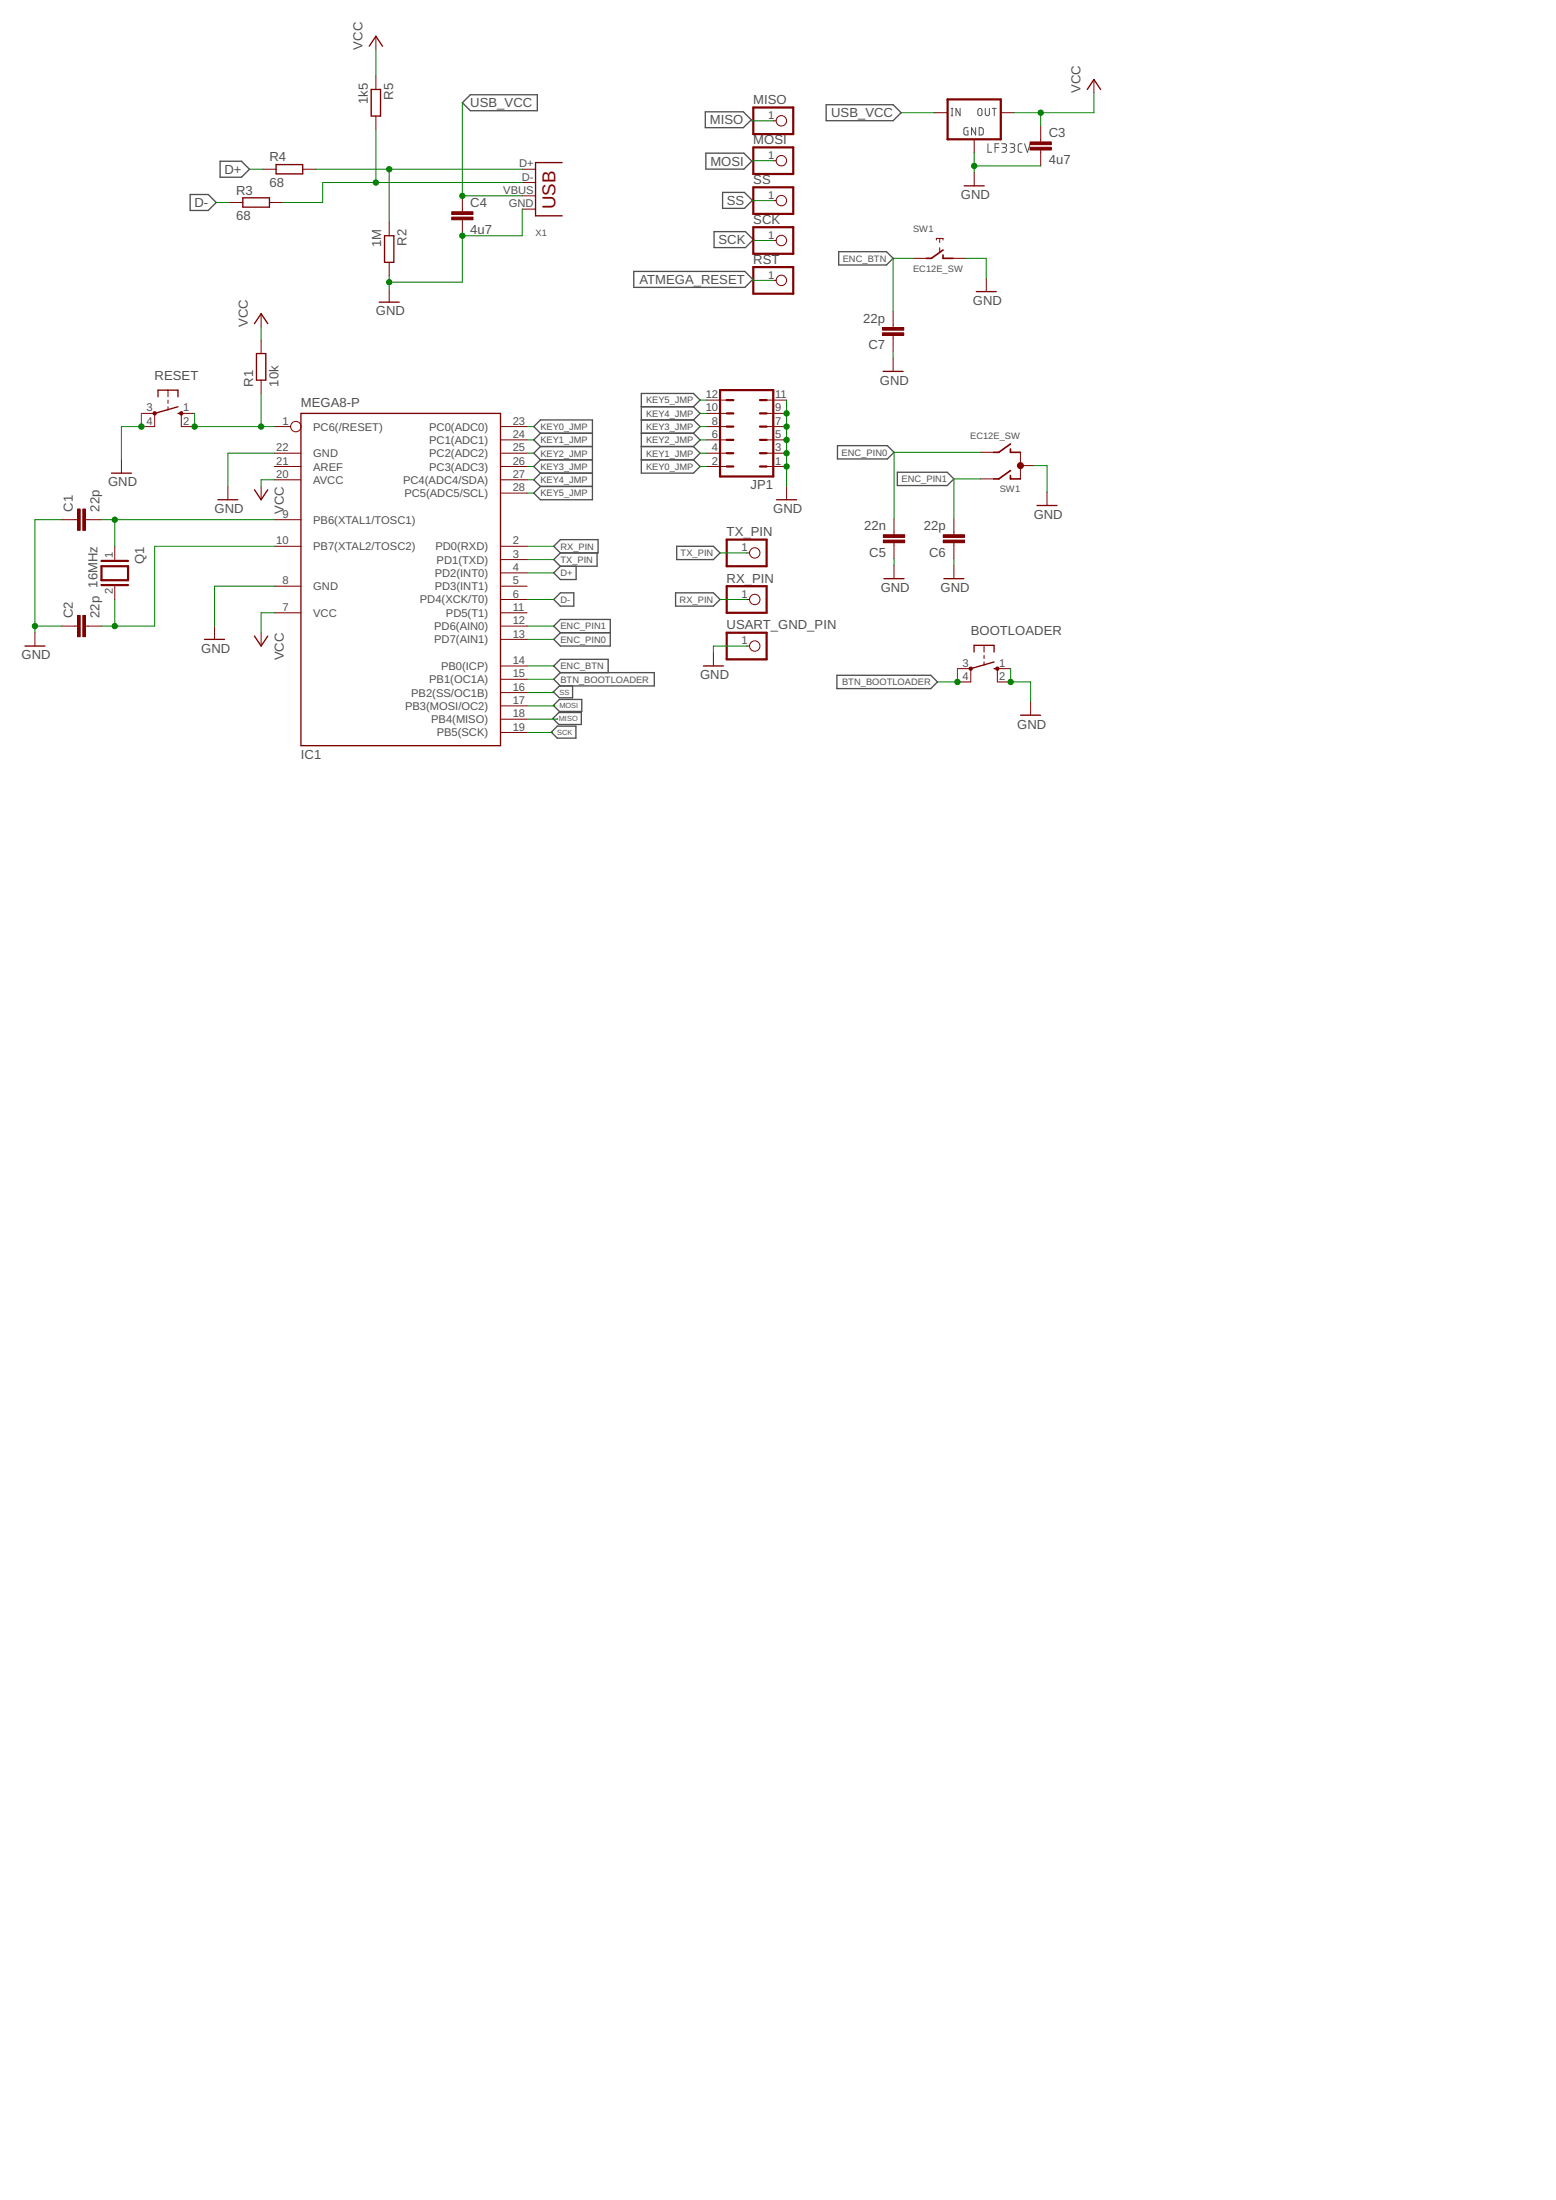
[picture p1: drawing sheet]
<svg xmlns="http://www.w3.org/2000/svg" width="297mm" height="420mm" viewBox="0 0 297 420" stroke-linecap="round" stroke-linejoin="round" font-family="sans-serif">
<g fill="none" stroke="#505050" stroke-width=".19">
<path d="M181.6 22.1h.3M181.6 20.7h.3M181.8 20.7v1.4M183.3 20.7v1.4l-.8-1.4v1.4M184.8 24.4h-.6l-.2 .2v.9l.2 .3h.6v-.8h-.2M186.2 24.4v1.4l-.7-1.4v1.4M186.8 20.8l.3-.1 .2 .1 .2 .9a.39 .39 0 0 1-.4 .4 .39 .39 0 0 1-.4-.4zM186.9 24.4h.6l.2 .2v.9l-.2 .3h-.6zM188.1 20.7v1a.39 .39 0 0 0 .4 .4 .39 .39 0 0 0 .4-.4v-1M188.6 27.5v1.6h.7M189.4 20.7h.8M189.8 20.7v1.4"/>
<path d="M189.9 28.2h.8M190.7 27.5h-.8v1.6M191.2 27.5h.6a.36 .36 0 0 1 .4 .3 .36 .36 0 0 1-.4 .4h-.4M191.7 28.2a.46 .46 0 0 1 .5 .4 .46 .46 0 0 1-.5 .5h-.5M192.8 27.5h.6a.36 .36 0 0 1 .3 .3 .36 .36 0 0 1-.3 .4h-.4M193.3 28.2a.46 .46 0 0 1 .4 .4 .46 .46 0 0 1-.4 .5h-.5M195.1 27.5h-.5l-.2 .3v1.1l.2 .1 .5 .1M195.6 27.5l.5 1.6 .6-1.6"/>
</g>
<g fill="none" stroke="#505050" stroke-width=".25">
<path d="M88.3 19.6l1.5-1.5h12.8v3h-12.8zM36.3 37.1h3.5l1.5 1.6-1.5 1.5h-3.5zM42 30.8h4.1l1.5 1.5-1.5 1.5h-4.1zM134.6 21.4h7.3l1.5 1.5-1.5 1.5h-7.3zM134.7 29.3h7.3l1.5 1.5-1.5 1.5h-7.3zM137.9 36.7h4.2l1.5 1.6-1.5 1.5h-4.2zM157.7 20h12.8l1.5 1.5-1.5 1.6h-12.8zM121 51.8h21.2l1.5 1.6-1.5 1.5h-21.2zM136.3 44.2h6l1.5 1.6-1.5 1.5h-6zM160.1 48.1h9.1l1.3 1.2-1.3 1.3h-9.1zM122.4 77.7h10M132.4 77.7l1.2-1.3-1.2-1.3h-10v15.3h10l1.2-1.3-1.2-1.3"/>
<path d="M132.4 77.7l1.2 1.3-1.2 1.2M103.2 82.7l-1.3-1.2 1.3-1.3h9.9v15.2h-9.9l-1.3-1.2 1.3-1.3M103.2 92.9h9.9M103.2 90.4l-1.3 1.2 1.3 1.3M103.2 90.4h9.9M103.2 87.8l-1.3 1.3 1.3 1.3M103.2 87.8h9.9M103.2 82.7h9.9M103.2 85.3l-1.3 1.3 1.3 1.2M103.2 85.3h9.9M103.2 82.7l-1.3 1.3 1.3 1.3M122.4 80.2h10"/>
<path d="M122.4 87.8h10M122.4 82.7h10M122.4 85.3h10M132.4 80.2l1.2 1.3-1.2 1.2M132.4 82.7l1.2 1.3-1.2 1.3M132.4 85.3l1.2 1.3-1.2 1.2M159.9 85.1h9.5l1.3 1.3-1.3 1.3h-9.5zM171.3 90.2h9.5l1.3 1.3-1.3 1.2h-9.5zM105.7 114.5l1.3-1.3h2.5v2.6h-2.5zM105.7 119.6l1.3-1.3h9.5v5.1h-9.5l-1.3-1.3 1.3-1.3zM105.7 104.3l1.3-1.2h7.2v2.5h-7.2zM107 108.1l-1.3 1.3 1.3 1.3h3v-2.6"/>
<path d="M107 105.6l-1.3 1.3 1.3 1.2M114 105.6v2.5h-7M129 113.2h7.2l1.3 1.3-1.3 1.3h-7.2zM129.2 104.3h7l1.3 1.3-1.3 1.3h-7zM105.5 137.2l1.2-1.1h4.3v2.3h-4.3zM105.6 134.7l1.2-1.1h4.3v2.3h-4.3zM106.4 138.7h3.5v2.3h-3.5l-1.2-1.2zM107 120.8h9.5M107 128.5l-1.3-1.3 1.3-1.3h9.1v2.6M107 128.5h17.9v2.5h-18.1l-1.2 1.1 1.2 1.2h2.5v-2.3M107 128.5l-1.3 1.2 1.3 1.3M159.8 129h17.9l1.3 1.2-1.3 1.3h-17.9z"/>
</g>
<g fill="none" stroke="#800000" stroke-width=".25">
<path d="M70.5 8.8l1.3-1.9 1.2 1.9M70.9 17.1h1.7v5.1h-1.7zM207.6 17.1l1.2-1.9 1.3 1.9M46.4 37.8h5v1.8h-5zM52.7 31.4h5.1v1.8h-5.1zM107.3 31.1h-5.1v10.1h5.1M184.1 35.5h3.8M72.4 57.7h3.8M73.4 45h1.8v5.1h-1.8zM186.4 55.7h3.8M30.2 75.8v-1.3h3.8v1.3M34 79h.6"/>
<path d="M34 77.7l-4.5 1.3M48.6 61.8l1.2-1.9 1.3 1.9M49 67.5h1.7v5.1h-1.7zM57.4 79h38.1v63.4h-38.1zM168.6 70.9h3.8M21.3 90.4h3.8M41.6 95.4h3.8M48.6 93.5l1.2 1.9 1.3-1.9M148.3 95.4h3.8M198 96.5h3.8M168.8 110.5h3.8M180.2 110.5h3.8"/>
<path d="M4.8 123.4h3.8M39.1 122.1h3.8M48.6 121.5l1.2 1.9 1.3-1.9M134.3 127.2h3.8M185.9 124.5v-1.2h3.9v1.2M189.8 127.7h.6M189.8 126.4l-4.5 1.3M194.8 136.6h3.8"/>
</g>
<g fill="none" stroke="#800000" stroke-width=".19">
<path d="M71.8 6.9v2.6M71.8 14.5v2.6M208.8 15.2v2.5M43.8 38.7h2.6M50.2 32.3h2.5M51.4 38.7h2.6M57.8 32.3h2.5M71.8 22.2v2.5M88.3 37.4v3M99.7 32.3h2.5M99.7 34.9h2.5M99.7 37.4h2.5"/>
<path d="M99.7 39.9h2.5M147.6 23.1h.6M147.6 30.7h.6M147.6 38.3h.6M178.4 21.5h2.5M186 26.6v2.5M186 33v2.5M191.1 21.5h2.5M198.7 24.1v3M198.7 28.6v3.1M49.8 59.9v2.5M74.3 42.5v2.5"/>
<path d="M74.3 50.1v2.5M74.3 55.2v2.5M88.3 42v3M147.6 45.9h.6M147.6 53.6h.6M170.5 59.5v3M174.3 49.3h2.5M178.8 45.8v-.3h1.2v.3M179.4 45.5v.8M179.4 47.3v.8M181.9 49.3h2.6M188.3 53.1v2.6"/>
<path d="M27 79h2.5v2.5h-2.5M32.1 74.5v1.3M32.1 76.4v.6M32.1 77.7v.6M37.1 79h-2.5v2.5h2.5M49.8 65v2.5M49.8 72.6v2.5M134.9 79h3.8M134.9 76.4h3.8M146.3 79h3.9M146.3 76.4h3.9M170.5 64.1v3"/>
<path d="M170.5 68.4v2.5M11.7 99.3h3.1M16.3 99.3h3.1M23.2 87.8v2.6M43.5 92.9v2.5M49.8 92.9v2.5M52.4 99.3h5M52.4 86.6h5M52.4 89.1h5M52.4 91.6h5M52.4 81.5h3.1M95.5 86.6h5.1"/>
<path d="M95.5 89.1h5.1M95.5 91.6h5.1M95.5 94.2h5.1M95.5 84h5.1M95.5 81.5h5.1M134.9 86.6h3.8M134.9 89.1h3.8M134.9 84h3.8M134.9 81.5h3.8M146.3 86.6h3.9M146.3 89.1h3.9M146.3 84h3.9"/>
<path d="M146.3 81.5h3.9M150.2 92.9v2.5M170.7 99.1v3M182.1 99.1v3M187.2 91.5h2.5M187.2 86.4h2.5M194.8 86.4v5.1M194.8 88.9h2.5M199.9 94v2.5M11.7 119.6h3.1M16.3 119.6h3.1M21.9 104.3v2.6"/>
<path d="M21.9 112v2.5M41 119.6v2.5M52.4 104.3h5M52.4 112h5M52.4 117h5M95.5 104.3h5.1M95.5 112h5.1M95.5 117h5.1M95.5 119.6h5.1M95.5 114.5h5.1M95.5 109.4h5.1M95.5 106.9h5.1"/>
<path d="M142.5 114.5h.6M142.5 105.6h.6M170.7 103.7v3M170.7 108v2.5M182.1 103.7v3M182.1 108v2.5M6.7 120.8v2.6M49.8 120.8v2.6M95.5 139.9h5.1M95.5 137.4h5.1M95.5 134.8h5.1M95.5 132.3h5.1"/>
<path d="M95.5 129.7h5.1M95.5 127.2h5.1M95.5 122.1h5.1M136.2 124.7v2.5M142.5 123.4h.6M182.8 127.7h2.5v2.5h-2.5M187.9 123.3v1.2M187.9 125.2v.6M187.9 126.4v.7M192.9 127.7h-2.5v2.5h2.5M196.7 134v2.6"/>
<circle cx="149.2" cy="38.3" r=".99"/>
<circle cx="149.2" cy="30.7" r=".99"/>
<circle cx="149.2" cy="23.1" r=".99"/>
<circle cx="149.2" cy="45.9" r=".99"/>
<circle cx="149.2" cy="53.6" r=".99"/>
<circle cx="56.5" cy="81.5" r=".99"/>
<circle cx="144.1" cy="105.6" r=".99"/>
<circle cx="144.1" cy="114.5" r=".99"/>
<circle cx="144.1" cy="123.4" r=".99"/>
</g>
<g fill="none" stroke="#800000" stroke-width=".42">
<path d="M180.9 19h10.2v7.6h-10.2zM143.8 20.5h7.6v5.1h-7.6zM143.8 28.2h7.6v5h-7.6zM143.8 35.8h7.6v5.1h-7.6zM143.8 43.4h7.6v5.1h-7.6zM143.8 51h7.6v5.1h-7.6zM137.5 74.5h10.1v16.5h-10.1zM138.7 79h1.3M138.7 76.4h1.3M145.1 79h1.2M145.1 76.4h1.2M138.7 89.1h1.3"/>
<path d="M138.7 86.6h1.3M138.7 84h1.3M138.7 81.5h1.3M145.1 89.1h1.2M145.1 86.6h1.2M145.1 84h1.2M145.1 81.5h1.2M19.4 108.1h5v2.7h-5zM19.4 111.7h5M19.4 107.1h5M138.7 103.1h7.6v5h-7.6zM138.7 112h7.6v5h-7.6z"/>
<path d="M138.7 120.8h7.6v5.1h-7.6z"/>
</g>
<g fill="#800000" stroke="#800000" stroke-width=".19">
<path d="M14.8 97.2h.5v4.1h-.5z"/>
<path d="M15.8 97.2h.5v4.1h-.5z"/>
<path d="M14.8 117.5h.5v4.1h-.5z"/>
<path d="M15.8 117.5h.5v4.1h-.5z"/>
<path d="M196.6 27.1h4.1v.5h-4.1z"/>
<path d="M196.6 28.1h4.1v.5h-4.1z"/>
<path d="M86.2 40.4h4.1v.6h-4.1z"/>
<path d="M86.2 41.5h4.1v.5h-4.1z"/>
<path d="M168.6 103.1h4.1v.6h-4.1z"/>
<path d="M168.6 102.1h4.1v.5h-4.1z"/>
<path d="M180.1 103.1h4v.6h-4z"/>
<path d="M180.1 102.1h4v.5h-4z"/>
<path d="M168.5 63.6h4v.5h-4z"/>
<path d="M168.5 62.5h4v.6h-4z"/>
</g>
<g fill="#800000" stroke="#800000" stroke-width=".19">
<path d="M29.3 78.7h.5v.5h-.5l-.1-.2z" fill-rule="evenodd"/>
<path d="M34.4 78.7h.4v.5h-.4l-.1-.2z" fill-rule="evenodd"/>
<circle cx="194.8" cy="88.9" r=".57"/>
<circle cx="185.3" cy="127.7" r=".33"/>
<circle cx="190.4" cy="127.7" r=".33"/>
</g>
<path d="M180 47.8l-2.2 1.5h-1M180 48.7v.6h1.9M192.9 89.9l-2.2 1.6h-1M192.9 90.8v.7h1.9M192.9 85.7v.7h1.9M192.9 84.8l-2.2 1.6h-1" fill="none" stroke="#800000" stroke-width=".32"/>
<g fill="none" stroke="#008000" stroke-width=".19">
<path d="M71.8 9.5v5M88.3 19.6v17.8h11.4M208.8 17.7v3.8h-15.2M41.3 38.7h2.5M47.6 32.3h2.6M60.3 32.3h39.4M71.8 24.7v10.2M74.3 32.3v10.2M99.7 39.9v5.1h-11.4v8.9h-14M99.7 34.9h-38.1v3.8h-7.6M147.6 30.7l-3.9 .1M147.6 23.1h-4.2"/>
<path d="M147.6 38.3l-4.1 .1M172 21.5h6.4M186 29.1v3.9M186 31.7h12.7M198.7 21.5v2.6M74.3 52.6v2.6M143.7 53.3v.3h3.9M143.9 45.8v.1h3.7M174.3 49.3h-3.8v10.2M184.5 49.3h3.8v3.8M27 79v2.5h-3.8v6.3M37.1 79v2.5h15.3"/>
<path d="M49.8 62.4v2.6M49.8 75.1v6.4M133.6 76.4h1.3M133.6 79h1.3M150.2 76.4v16.5M170.5 67.1v1.3M11.7 99.3h-5v21.5M19.4 99.3h33M21.9 99.3v5M52.4 86.6h-8.9v6.3M52.4 91.6h-2.6v1.3M100.6 81.5h1.3"/>
<path d="M100.6 86.6h1.3M100.6 91.6h1.3M100.6 94.2h1.3M100.6 89.1h1.3M100.6 84h1.3M133.6 81.5h1.3M133.6 86.6h1.3M133.6 89.1h1.3M133.6 84h1.3M187.2 86.4h-16.5v12.7M187.2 91.5h-5.1v7.6M197.3 88.9h2.6v5.1"/>
<path d="M6.7 119.6h5M21.9 114.5v5.1M52.4 104.3h-22.9v15.3h-10.1M52.4 112h-11.4v7.6M52.4 117h-2.6v3.8M100.6 119.6h5.1M100.6 104.3h5.1M100.6 109.4h5.1M100.6 114.5h5.1M100.6 106.9h5.1M137.5 114.5h5M137.5 105.6h5"/>
<path d="M170.7 106.7v1.3M182.1 106.7v1.3M100.6 122.1h5.1M100.6 127.2h5.1M100.6 129.7h5.1M105.4 139.8l-4.8 .1M105.5 132.1v.2h-4.9M105.8 134.6v.2h-5.2M106.4 137.2v.2h-5.8M142.5 123.4h-6.3v1.3M182.8 127.7v2.5h-3.8M192.9 127.7v2.5h3.8v3.8"/>
</g>
<g fill="#008000" stroke="#008000" stroke-width=".19">
<circle cx="21.9" cy="99.3" r=".51"/>
<circle cx="21.9" cy="119.6" r=".51"/>
<circle cx="6.7" cy="119.6" r=".51"/>
<circle cx="27" cy="81.5" r=".51"/>
<circle cx="186" cy="31.7" r=".51"/>
<circle cx="88.3" cy="45" r=".51"/>
<circle cx="74.3" cy="53.9" r=".51"/>
<circle cx="192.9" cy="130.2" r=".51"/>
<circle cx="150.2" cy="79" r=".51"/>
<circle cx="150.2" cy="81.5" r=".51"/>
<circle cx="150.2" cy="84" r=".51"/>
<circle cx="150.2" cy="86.6" r=".51"/>
<circle cx="150.2" cy="89.1" r=".51"/>
<circle cx="198.7" cy="21.5" r=".51"/>
<circle cx="49.8" cy="81.5" r=".51"/>
<circle cx="37.1" cy="81.5" r=".51"/>
<circle cx="88.3" cy="37.4" r=".51"/>
<circle cx="74.3" cy="32.3" r=".51"/>
<circle cx="71.8" cy="34.9" r=".51"/>
<circle cx="182.8" cy="130.2" r=".51"/>
</g>
<text font-size="3.6" fill="#800000" x="106" y="39.9" transform="rotate(-90 106 39.9)">USB</text>
<g font-size="2.5" fill="#505050">
<text x="69.2" y="9.5" transform="rotate(-90 69.2 9.5)">VCC</text>
<text x="206.3" y="17.7" transform="rotate(-90 206.3 17.7)">VCC</text>
<text x="70.2" y="19.9" transform="rotate(-90 70.2 19.9)">1k5</text>
<text x="75" y="19" transform="rotate(-90 75 19)">R5</text>
<text x="89.8" y="20.5">USB_VCC</text>
<text x="135.5" y="23.8">MISO</text>
<text x="143.8" y="19.9">MISO</text>
<text x="158.7" y="22.4">USB_VCC</text>
<text x="143.8" y="27.5">MOSI</text>
<text x="200.2" y="26.2">C3</text>
<text x="42.8" y="33.2">D+</text>
<text x="51.4" y="35.6">68</text>
<text x="51.4" y="30.8">R4</text>
<text x="135.6" y="31.7">MOSI</text>
<text x="143.8" y="35.1">SS</text>
<text x="200.2" y="31.3">4u7</text>
<text x="37.1" y="39.6">D-</text>
<text x="45.1" y="42">68</text>
<text x="45.1" y="37.2">R3</text>
<text x="89.8" y="39.6">C4</text>
<text x="138.8" y="39.2">SS</text>
<text x="183.4" y="38">GND</text>
<text x="72.8" y="47.2" transform="rotate(-90 72.8 47.2)">1M</text>
<text x="77.6" y="46.9" transform="rotate(-90 77.6 46.9)">R2</text>
<text x="89.8" y="44.6">4u7</text>
<text x="137.2" y="46.7">SCK</text>
<text x="143.8" y="42.8">SCK</text>
<text x="143.8" y="50.4">RST</text>
<text x="122.1" y="54.2">ATMEGA_RESET</text>
<text x="185.7" y="58.2">GND</text>
<text x="47.3" y="62.4" transform="rotate(-90 47.3 62.4)">VCC</text>
<text x="71.8" y="60.2">GND</text>
<text x="164.8" y="61.7">22p</text>
<text x="165.8" y="66.7">C7</text>
<text x="29.5" y="72.6">RESET</text>
<text x="48.3" y="73.9" transform="rotate(-90 48.3 73.9)">R1</text>
<text x="53.1" y="73.9" transform="rotate(-90 53.1 73.9)">10k</text>
<text x="57.5" y="77.7">MEGA8-P</text>
<text x="168" y="73.5">GND</text>
<text x="20.6" y="92.9">GND</text>
<text x="143.3" y="93.4">JP1</text>
<text x="13.9" y="97.7" transform="rotate(-90 13.9 97.7)">C1</text>
<text x="19" y="97.7" transform="rotate(-90 19 97.7)">22p</text>
<text x="40.9" y="98">GND</text>
<text x="54.2" y="98.2" transform="rotate(-90 54.2 98.2)">VCC</text>
<text x="147.6" y="98">GND</text>
<text x="164.9" y="101.2">22n</text>
<text x="176.4" y="101.2">22p</text>
<text x="197.3" y="99.1">GND</text>
<text x="27.5" y="107.7" transform="rotate(-90 27.5 107.7)">Q1</text>
<text x="138.7" y="102.4">TX_PIN</text>
<text x="165.9" y="106.3">C5</text>
<text x="177.4" y="106.3">C6</text>
<text x="138.7" y="111.3">RX_PIN</text>
<text x="168.1" y="113">GND</text>
<text x="179.6" y="113">GND</text>
<text x="13.9" y="118" transform="rotate(-90 13.9 118)">C2</text>
<text x="19" y="118" transform="rotate(-90 19 118)">22p 16MHz</text>
<text x="4.1" y="125.9">GND</text>
<text x="38.4" y="124.6">GND</text>
<text x="138.7" y="120.2">USART_GND_PIN</text>
<text x="185.3" y="121.4">BOOTLOADER</text>
<text x="54.2" y="126.1" transform="rotate(-90 54.2 126.1)">VCC</text>
<text x="133.6" y="129.7">GND</text>
<text x="194.2" y="139.1">GND</text>
<text x="57.5" y="145">IC1</text>
</g>
<g font-size="2.1" fill="#505050">
<text x="146.6" y="22.7">1</text>
<text x="99.1" y="32">D+</text>
<text x="99.6" y="34.5">D-</text>
<text x="146.6" y="30.3">1</text>
<text x="96.1" y="37">VBUS</text>
<text x="97.1" y="39.6">GND</text>
<text x="146.6" y="38">1</text>
<text x="146.6" y="45.6">1</text>
<text x="146.6" y="53.2">1</text>
<text x="134.7" y="76">12</text>
<text x="148" y="76">11</text>
<text x="28" y="78.6">3</text>
<text x="28" y="81.1">4</text>
<text x="35" y="78.6">1</text>
<text x="35" y="81.1">2</text>
<text x="53.9" y="81.1">1</text>
<text x="59.8" y="82.2">PC6(/RESET)</text>
<text x="81.9" y="82.2">PC0(ADC0)</text>
<text x="97.9" y="83.7">24</text>
<text x="97.9" y="81.1">23</text>
<text x="134.7" y="78.6">10</text>
<text x="135.9" y="83.7">6</text>
<text x="135.9" y="81.1">8</text>
<text x="148" y="83.7">5</text>
<text x="148" y="81.1">7</text>
<text x="148" y="78.6">9</text>
<text x="52.7" y="86.2">22</text>
<text x="52.7" y="88.7">21</text>
<text x="59.8" y="87.3">GND</text>
<text x="59.8" y="89.9">AREF</text>
<text x="81.9" y="89.9">PC3(ADC3)</text>
<text x="81.9" y="87.3">PC2(ADC2)</text>
<text x="81.9" y="84.8">PC1(ADC1)</text>
<text x="97.9" y="88.7">26</text>
<text x="97.9" y="86.2">25</text>
<text x="135.9" y="88.7">2</text>
<text x="135.9" y="86.2">4</text>
<text x="148" y="88.7">1</text>
<text x="148" y="86.2">3</text>
<text x="52.7" y="91.3">20</text>
<text x="59.8" y="92.4">AVCC</text>
<text x="77" y="92.4">PC4(ADC4/SDA)</text>
<text x="77.2" y="94.9">PC5(ADC5/SCL)</text>
<text x="97.9" y="93.8">28</text>
<text x="97.9" y="91.3">27</text>
<text x="53.9" y="98.9">9</text>
<text x="59.8" y="100">PB6(XTAL1/TOSC1)</text>
<text x="21.5" y="106.5" transform="rotate(-90 21.5 106.5)">1</text>
<text x="52.7" y="104">10</text>
<text x="59.8" y="105.1">PB7(XTAL2/TOSC2)</text>
<text x="83.1" y="105.1">PD0(RXD)</text>
<text x="83.3" y="107.6">PD1(TXD)</text>
<text x="97.9" y="106.5">3</text>
<text x="97.9" y="104">2</text>
<text x="141.5" y="105.2">1</text>
<text x="21.5" y="113.5" transform="rotate(-90 21.5 113.5)">2</text>
<text x="53.9" y="111.6">8</text>
<text x="59.8" y="112.7">GND</text>
<text x="83" y="112.7">PD3(INT1)</text>
<text x="83" y="110.2">PD2(INT0)</text>
<text x="97.9" y="111.6">5</text>
<text x="97.9" y="109.1">4</text>
<text x="53.9" y="116.7">7</text>
<text x="59.8" y="117.8">VCC</text>
<text x="80.2" y="115.3">PD4(XCK/T0)</text>
<text x="85.1" y="117.8">PD5(T1)</text>
<text x="97.9" y="119.2">12</text>
<text x="97.9" y="116.7">11</text>
<text x="97.9" y="114.1">6</text>
<text x="141.5" y="114.1">1</text>
<text x="82.9" y="122.9">PD7(AIN1)</text>
<text x="82.9" y="120.3">PD6(AIN0)</text>
<text x="97.9" y="121.8">13</text>
<text x="141.5" y="123">1</text>
<text x="81.9" y="130.5">PB1(OC1A)</text>
<text x="84.2" y="127.9">PB0(ICP)</text>
<text x="97.9" y="131.9">16</text>
<text x="97.9" y="129.4">15</text>
<text x="97.9" y="126.8">14</text>
<text x="183.8" y="127.3">3</text>
<text x="183.8" y="129.9">4</text>
<text x="190.7" y="127.3">1</text>
<text x="190.7" y="129.9">2</text>
<text x="77.3" y="135.6">PB3(MOSI/OC2)</text>
<text x="78.5" y="133">PB2(SS/OC1B)</text>
<text x="97.9" y="137">18</text>
<text x="97.9" y="134.4">17</text>
<text x="82.3" y="138.1">PB4(MISO)</text>
<text x="83.4" y="140.6">PB5(SCK)</text>
<text x="97.9" y="139.5">19</text>
</g>
<g font-size="1.8" fill="#505050">
<text x="102.2" y="45">X1</text>
<text x="174.3" y="44.3">SW1</text>
<text x="160.9" y="50">ENC_BTN</text>
<text x="174.3" y="51.9">EC12E_SW</text>
<text x="123.3" y="77">KEY5_JMP</text>
<text x="103.2" y="82.1">KEY0_JMP</text>
<text x="123.3" y="79.6">KEY4_JMP</text>
<text x="123.3" y="82.1">KEY3_JMP</text>
<text x="185.2" y="83.9">EC12E_SW</text>
<text x="103.2" y="89.7">KEY3_JMP</text>
<text x="103.2" y="87.2">KEY2_JMP</text>
<text x="103.2" y="84.7">KEY1_JMP</text>
<text x="123.3" y="84.7">KEY2_JMP</text>
<text x="123.3" y="87.2">KEY1_JMP</text>
<text x="123.3" y="89.7">KEY0_JMP</text>
<text x="160.7" y="87">ENC_PIN0</text>
<text x="103.2" y="94.8">KEY5_JMP</text>
<text x="103.2" y="92.3">KEY4_JMP</text>
<text x="172.1" y="92.1">ENC_PIN1</text>
<text x="190.9" y="94">SW1</text>
<text x="107" y="107.5">TX_PIN</text>
<text x="107" y="105">RX_PIN</text>
<text x="129.9" y="106.2">TX_PIN</text>
<text x="107" y="110">D+</text>
<text x="107" y="115.1">D-</text>
<text x="129.7" y="115.1">RX_PIN</text>
<text x="107" y="120.2">ENC_PIN1</text>
<text x="107" y="122.7">ENC_PIN0</text>
<text x="107" y="127.8">ENC_BTN</text>
<text x="107" y="130.4">BTN_BOOTLOADER</text>
<text x="160.8" y="130.9">BTN_BOOTLOADER</text>
</g>
<g font-size="1.4" fill="#505050">
<text x="106.7" y="137.7">MISO</text>
<text x="106.8" y="132.6">SS</text>
<text x="106.8" y="135.2">MOSI</text>
<text x="106.4" y="140.3">SCK</text>
</g>
</svg>
